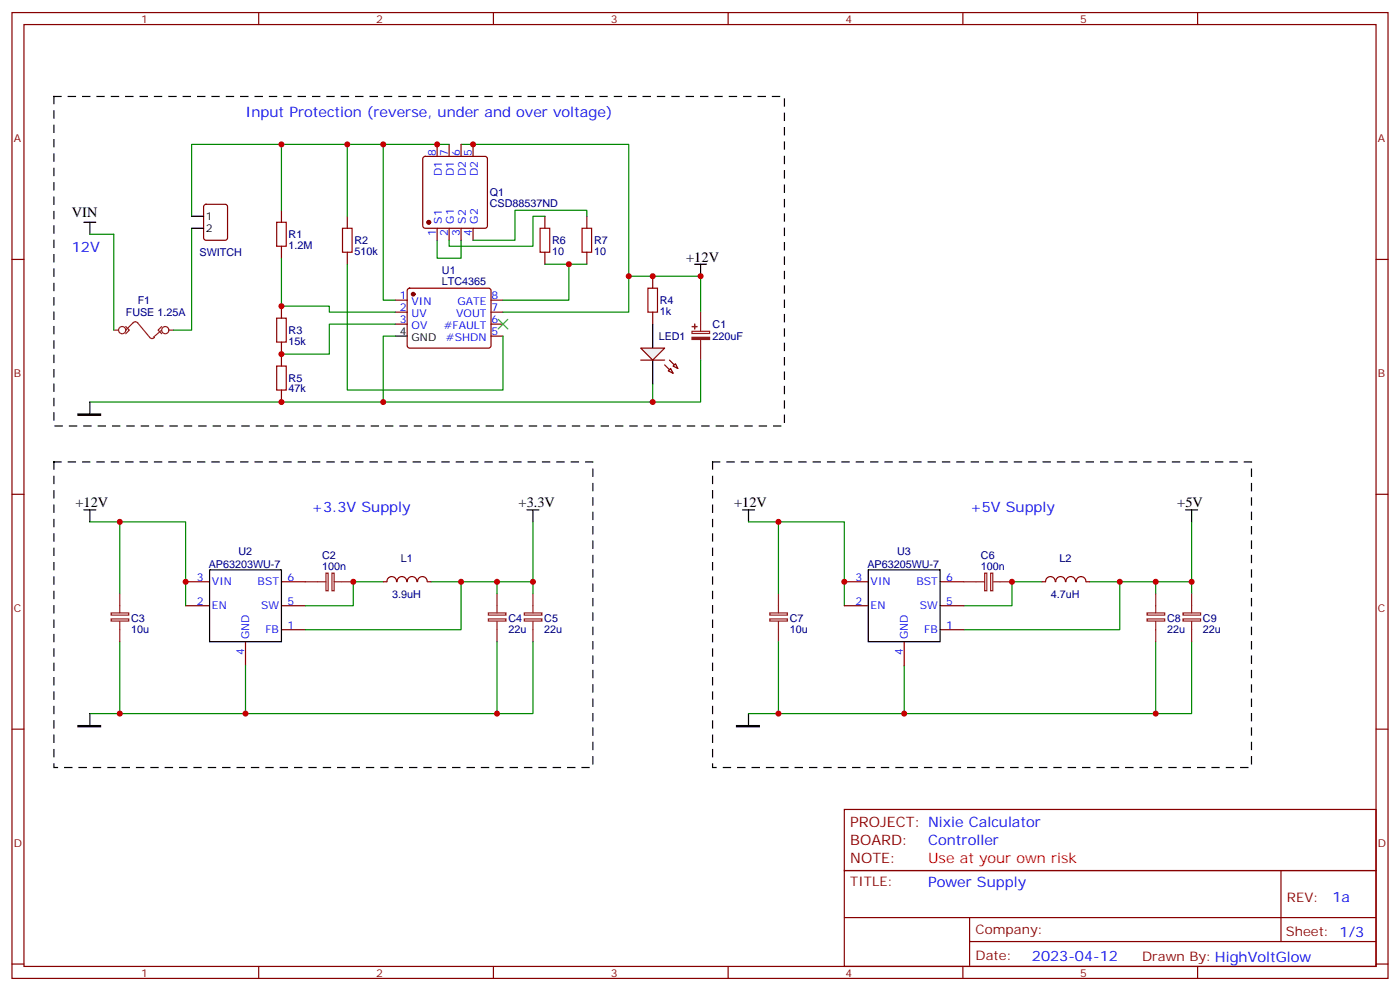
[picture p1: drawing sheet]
<svg xmlns="http://www.w3.org/2000/svg" width="412mm" height="292mm" viewBox="0 0 412 292" stroke-linecap="round" stroke-linejoin="round" font-family="sans-serif">
<g fill="none" stroke="#870000" stroke-width=".35">
<path d="M3.5 3.7h405.4v284.3h-405.4zM7.1 7.2h398.2v277.3h-398.2zM76.2 3.7v3.5M145.3 3.7v3.5M214.5 3.7v3.5M283.6 3.7v3.5M352.8 3.7v3.5M3.5 76.4h3.6M405.3 76.4h3.6M3.5 145.5h3.6M405.3 145.5h3.6M3.5 214.7h3.6"/>
<path d="M405.3 214.7h3.6M248.7 256.3h156.6v28.2h-156.6zM377.3 256.3v20.9M248.7 270.1h156.5M285.6 277.2h119.6M285.6 270.1v14.2M3.5 283.8h3.6M76.2 284.5v3.5M145.3 284.5v3.5M214.5 284.5v3.5M283.6 284.5v3.5M352.8 284.5v3.5"/>
<path d="M405.3 283.8h3.6"/>
</g>
<path d="M192.3 95.4v7.1M192.3 106v7.1" fill="none" stroke="#000" stroke-width=".35"/>
<path d="M188.7 102.5h7.1l-3.5 3.5z" fill="#f0f0f0" stroke="#870000" stroke-width=".35"/>
<path d="M195.8 107.4l2.5 2.5M197.2 106l2.5 2.5" fill="none" stroke="#870000" stroke-width=".35"/>
<g fill="#f0f0f0" stroke="#870000" stroke-width=".35">
<path d="M197.6 108.5l.7 1.4-1.5-.7z"/>
<path d="M198.3 107.8l.7-.7 .7 1.4z"/>
</g>
<g fill="none" stroke="#870000" stroke-width=".35">
<path d="M124.8 46.2l.4-.2h17.7l.5 .2 .2 .5v19.8l-.3 .5-.4 .2h-17.7l-.5-.2-.2-.5v-19.8zM128.8 42.5v3.5M132.3 42.5v3.5M135.8 42.5v3.5M139.3 42.5v3.5M60.2 60.4l.5-.3h5.6l.7 .5v9.4l-.4 .7h-5.9l-.7-.4v-9.4zM82.9 61.9v3.5M82.9 72.5v3.5M102.3 63.7v3.5M102.3 74.3v3.5M128.8 67.2v3.5M132.3 67.2v3.5"/>
<path d="M135.8 67.2v3.5M139.3 67.2v3.5M160.5 63.7v3.5M160.5 74.3v3.5M172.9 63.7v3.5M172.9 74.3v3.5M82.9 90.1v3.6M116.4 88.4h3.5M116.4 91.9h3.5M116.4 95.4h3.5M120.2 85l.4-.2h23.3l.5 .2 .2 .5v16.6l-.7 .4-23.5-.1-.5-.6v-16.3zM144.6 88.4h3.6"/>
<path d="M144.6 91.9h3.6M144.6 95.4h3.6M144.6 99h3.6M192.3 81.3v3.5M192.3 91.9v3.5M82.9 100.7v7.1M82.9 114.8v3.6M188.7 106h7.1M54.7 178.3h7M54.7 171.3h7M82.9 178.3h7.1M82.9 171.3h7.1"/>
<path d="M112.9 171.3h1M114 171.2a1.41 1.41 0 0 1 1.4-1.5 1.41 1.41 0 0 1 1.4 1.6M117 171.2a1.41 1.41 0 0 1 1.4-1.5 1.41 1.41 0 0 1 1.4 1.5M120 171.2a1.41 1.41 0 0 1 1.4-1.5 1.41 1.41 0 0 1 1.4 1.5M123 171.2a1.41 1.41 0 0 1 1.4-1.5 1.41 1.41 0 0 1 1.4 1.6M125.9 171.3h1.1M248.7 178.3h7.1M248.7 171.3h7.1M276.9 178.3h7.1M276.9 171.3h7.1M306.9 171.3h1.1M308 171.2a1.41 1.41 0 0 1 1.4-1.5 1.41 1.41 0 0 1 1.4 1.6"/>
<path d="M311 171.2a1.41 1.41 0 0 1 1.4-1.5 1.41 1.41 0 0 1 1.4 1.5M314 171.2a1.41 1.41 0 0 1 1.4-1.5 1.41 1.41 0 0 1 1.4 1.5M317 171.2a1.41 1.41 0 0 1 1.4-1.5 1.41 1.41 0 0 1 1.4 1.6M320 171.3h1M72.3 188.9v7.1M82.9 185.4h7.1M266.3 188.9v7.1M276.9 185.4h7.1M248.7 238.3h156.6v18h-156.6z"/>
</g>
<g fill="none" stroke="#000" stroke-width=".35">
<path d="M24.7 65.4h3.5M26.5 65.4v3.6M56.4 63.7h3.6M56.4 67.2h3.6M204.6 77.8h3.5M206.4 77.8v3.5M116.4 99h3.5M26.5 118.4v3.5M24.7 150.1h3.5M26.5 150.1v3.5M155.2 150.1h3.5M157 150.1v3.5"/>
<path d="M218.7 150.1h3.5M220.5 150.1v3.5M349.2 150.1h3.6M351 150.1v3.5M61.7 167.7h21.2v21.2h-21.2zM255.8 167.7h21.1v21.2h-21.1zM26.5 210.1v3.5M220.5 210.1v3.5"/>
</g>
<g fill="none" stroke="#8c2424" stroke-width=".35">
<path d="M33.5 97.2h1.4M37 97.2l2.4-2.3 .7-.1 4.2 4.7 .8 .1 .4-.3M37 96.1l1.1 1.1-1.1 1M47.6 96.1l-1 1.1 1 1M47.6 97.2l-2.4 2.1M49.7 97.2h1.5M203.8 97.5h5.2v.7h-5.2zM206.4 91.9v5.6M206.4 100v6M35.3 174.8v5.6M90 171.3h6M96 168.7h.7v5.2h-.7z"/>
<path d="M97.8 168.7h.6v5.2h-.6zM98.4 171.3h5.7M146.4 174.8v5.6M157 174.8v5.6M229.3 174.8v5.6M284 171.3h6M290.1 168.7h.6v5.2h-.6zM291.8 168.7h.7v5.2h-.7zM292.5 171.3h5.6M340.4 174.8v5.6M351 174.8v5.6M32.7 182.2h5.2v.6h-5.2z"/>
<path d="M32.7 180.4h5.2v.7h-5.2zM35.3 182.9v6M143.9 182.2h5.1v.6h-5.1zM143.9 180.4h5.1v.7h-5.1zM146.4 182.9v6M154.4 182.2h5.2v.6h-5.2zM154.4 180.4h5.2v.7h-5.2zM157 182.9v6M226.8 182.2h5.2v.6h-5.2zM226.8 180.4h5.2v.7h-5.2zM229.3 182.9v6M337.9 182.2h5.2v.6h-5.2z"/>
<path d="M337.9 180.4h5.2v.7h-5.2zM340.4 182.9v6M348.5 182.2h5.2v.6h-5.2zM348.5 180.4h5.2v.7h-5.2zM351 182.9v6"/>
<circle cx="36" cy="97.2" r="1.06"/>
<circle cx="48.7" cy="97.2" r="1.06"/>
</g>
<g fill="none" stroke="#008700" stroke-width=".35">
<path d="M82.9 42.5h19.4v21.2M102.3 42.5h10.6v45.9h3.5M112.9 42.5h19.4M135.8 42.5h49.4v38.8h21.2v10.6M26.5 69h7v28.2M56.4 67.2v30h-5.2M82.9 61.9v-19.4h-26.5v21.2M82.9 76v14.1h14.1v1.8h19.4M102.3 77.8v37h45.9v-15.8M128.8 70.7v5.3h7v-5.3M160.5 63.7h-3.5v8.8h-24.7v-1.8M160.5 77.8h12.4"/>
<path d="M167.6 77.8v10.6h-19.4M172.9 63.7v-1.8h-21.2v8.8h-12.4M116.4 99h-3.5v19.4M116.4 95.4h-19.4v8.8h-14.1M185.2 81.3v10.6h-37M192.3 113.1v5.3M206.4 106v12.4h-179.9M26.5 153.6h8.8v21.2M35.3 153.6h19.4v24.7M157 153.6v17.7M220.5 153.6h8.8v21.2M229.3 153.6h19.4v24.7"/>
<path d="M351 153.6v17.7M112.9 171.3h-8.8v7h-14.1M127 171.3h8.8v14.1h-45.8M135.8 171.3h10.6v3.5M146.4 171.3h10.6v3.5M306.9 171.3h-8.8v7h-14.1M321 171.3h8.8v14.1h-45.8M329.8 171.3h10.6v3.5M340.4 171.3h10.6v3.5M35.3 188.9v21.2h-8.8M72.3 196v14.1M146.4 188.9v21.2h-111.1"/>
<path d="M157 188.9v21.2h-10.6M229.3 188.9v21.2h-8.8M266.3 196v14.1M340.4 188.9v21.2h-111.1M351 188.9v21.2h-10.6"/>
</g>
<g fill="#8c2424" stroke="#8c2424" stroke-width=".35">
<path d="M203.8 99.3h5.2v.6h-5.2z"/>
<path d="M203.9 96.1l1.4 .1z"/>
<path d="M204.6 95.4v1.4z"/>
</g>
<g fill="#870000" stroke="#870000" stroke-width=".35">
<circle cx="121.7" cy="86.6" r=".53"/>
<circle cx="126.3" cy="65.4" r=".53"/>
</g>
<path d="M81.5 65.4h2.8v7.1h-2.8zM100.9 67.2h2.8v7.1h-2.8zM159.1 67.2h2.8v7.1h-2.8zM171.4 67.2h2.9v7.1h-2.9zM81.5 93.7h2.8v7h-2.8zM190.9 84.8h2.8v7.1h-2.8zM81.5 107.8h2.8v7h-2.8z" fill="none" stroke="#a10000" stroke-width=".35"/>
<path d="M22.9 121.9h6.7v.3h-6.7zM22.9 213.6h6.7v.4h-6.7zM217 213.6h6.7v.4h-6.7z" fill="#000" stroke="#000" stroke-width=".35"/>
<path d="M146.8 94l2.8 2.8M149.6 94l-2.8 2.8" fill="none" stroke="#3c3" stroke-width=".35"/>
<path d="M15.9 28.4h215.2v97h-215.2zM15.9 136h158.7v90h-158.7zM209.9 136h158.8v90h-158.8z" fill="none" stroke="#000" stroke-width=".35" stroke-dasharray="2.1 2.1"/>
<g fill="#c00">
<circle cx="351" cy="171.3" r=".88"/>
<circle cx="329.8" cy="171.3" r=".88"/>
<circle cx="248.7" cy="171.3" r=".88"/>
<circle cx="266.3" cy="210.1" r=".88"/>
<circle cx="229.3" cy="210.1" r=".88"/>
<circle cx="298.1" cy="171.3" r=".88"/>
<circle cx="340.4" cy="210.1" r=".88"/>
<circle cx="229.3" cy="153.6" r=".88"/>
<circle cx="340.4" cy="171.3" r=".88"/>
<circle cx="146.4" cy="171.3" r=".88"/>
<circle cx="35.3" cy="153.6" r=".88"/>
<circle cx="146.4" cy="210.1" r=".88"/>
<circle cx="104.1" cy="171.3" r=".88"/>
<circle cx="139.3" cy="42.5" r=".88"/>
<circle cx="82.9" cy="90.1" r=".88"/>
<circle cx="82.9" cy="104.2" r=".88"/>
<circle cx="82.9" cy="118.4" r=".88"/>
<circle cx="112.9" cy="118.4" r=".88"/>
<circle cx="206.4" cy="81.3" r=".88"/>
<circle cx="185.2" cy="81.3" r=".88"/>
<circle cx="192.3" cy="118.4" r=".88"/>
<circle cx="35.3" cy="210.1" r=".88"/>
<circle cx="72.3" cy="210.1" r=".88"/>
<circle cx="54.7" cy="171.3" r=".88"/>
<circle cx="135.8" cy="171.3" r=".88"/>
<circle cx="157" cy="171.3" r=".88"/>
<circle cx="167.6" cy="77.8" r=".88"/>
<circle cx="192.3" cy="81.3" r=".88"/>
<circle cx="82.9" cy="42.5" r=".88"/>
<circle cx="102.3" cy="42.5" r=".88"/>
<circle cx="112.9" cy="42.5" r=".88"/>
<circle cx="128.8" cy="42.5" r=".88"/>
</g>
<g font-size="4.2" fill="#00f">
<text x="72.3" y="34.4">Input Protection (reverse, under and over voltage)</text>
<text x="21.2" y="74.3">12V</text>
<text x="91.7" y="150.9">+3.3V Supply</text>
<text x="285.8" y="150.9">+5V Supply</text>
<text x="273.4" y="248.9">Controller</text>
<text x="273.4" y="261.2">Power Supply</text>
<text x="392.5" y="265.6">1a</text>
<text x="304" y="282.9">2023-04-12</text>
</g>
<g font-size="4.2">
<text x="21.2" y="64">VIN</text>
<text x="202.1" y="77.1">+12V</text>
<text x="22.2" y="149.4">+12V</text>
<text x="152.8" y="149.4">+3.3V</text>
<text x="216.3" y="149.4">+12V</text>
<text x="346.8" y="149.4">+5V</text>
</g>
<g font-size="4.2" fill="#800">
<text x="250.5" y="243.6">PROJECT: Nixie Calculator</text>
<text x="250.5" y="248.9">BOARD:</text>
<text x="250.5" y="254.2">NOTE:</text>
</g>
<text font-size="4.2" fill="#f00" x="273.4" y="254.2">Use at your own risk</text>
<g font-size="3.9" fill="#800">
<text x="250.5" y="260.9">TITLE:</text>
<text x="379.1" y="265.6">REV:</text>
<text x="287.4" y="275.1">Company:</text>
<text x="378.7" y="275.7">Sheet: 1/3</text>
<text x="287.4" y="282.8">Date:</text>
<text x="336.4" y="282.8">Drawn By: HighVoltGlow</text>
</g>
<g font-size="3.2" fill="#800">
<text x="41.6" y="6.7">1</text>
<text x="110.8" y="6.7">2</text>
<text x="179.9" y="6.7">3</text>
<text x="249.1" y="6.7">4</text>
<text x="318.2" y="6.7">5</text>
<text x="4.1" y="41.8">A</text>
<text x="405.9" y="41.8">A</text>
<text x="4.1" y="110.9">B</text>
<text x="405.9" y="110.9">B</text>
<text x="4.1" y="180.1">C</text>
<text x="405.9" y="180.1">C</text>
<text x="4.1" y="249.2">D</text>
<text x="405.9" y="249.2">D</text>
<text x="41.6" y="287.5">1</text>
<text x="110.8" y="287.5">2</text>
<text x="179.9" y="287.5">3</text>
<text x="249.1" y="287.5">4</text>
<text x="318.2" y="287.5">5</text>
</g>
<g font-size="3.2" fill="#00f">
<text x="128.4" y="45.9" transform="rotate(-90 128.4 45.9)">8</text>
<text x="131.9" y="45.9" transform="rotate(-90 131.9 45.9)">7</text>
<text x="135.5" y="45.9" transform="rotate(-90 135.5 45.9)">6</text>
<text x="139" y="45.9" transform="rotate(-90 139 45.9)">5</text>
<text x="130.2" y="51.8" transform="rotate(-90 130.2 51.8)">D1</text>
<text x="133.7" y="51.8" transform="rotate(-90 133.7 51.8)">D1</text>
<text x="137.2" y="51.8" transform="rotate(-90 137.2 51.8)">D2</text>
<text x="140.8" y="51.8" transform="rotate(-90 140.8 51.8)">D2</text>
<text x="130.2" y="65.9" transform="rotate(-90 130.2 65.9)">S1</text>
<text x="133.7" y="65.9" transform="rotate(-90 133.7 65.9)">G1</text>
<text x="137.2" y="65.9" transform="rotate(-90 137.2 65.9)">S2</text>
<text x="140.8" y="65.9" transform="rotate(-90 140.8 65.9)">G2</text>
<text x="128.4" y="69.4" transform="rotate(-90 128.4 69.4)">1</text>
<text x="131.9" y="69.4" transform="rotate(-90 131.9 69.4)">2</text>
<text x="135.5" y="69.4" transform="rotate(-90 135.5 69.4)">3</text>
<text x="139" y="69.4" transform="rotate(-90 139 69.4)">4</text>
<text x="117.8" y="88">1</text>
<text x="121.2" y="89.8">VIN</text>
<text x="134.7" y="89.8">GATE</text>
<text x="144.8" y="88">8</text>
<text x="117.8" y="91.5">2</text>
<text x="117.8" y="95.1">3</text>
<text x="121.2" y="93.3">UV</text>
<text x="134.4" y="93.3">VOUT</text>
<text x="144.8" y="95.1">6</text>
<text x="144.8" y="91.5">7</text>
<text x="121.2" y="96.8">OV</text>
<text x="130.7" y="96.8">#FAULT</text>
<text x="131.4" y="100.4">#SHDN</text>
<text x="144.8" y="98.6">5</text>
<text x="58" y="170.9">3</text>
<text x="62.4" y="172.3">VIN</text>
<text x="75.9" y="172.3">BST</text>
<text x="84.7" y="170.9">6</text>
<text x="252" y="170.9">3</text>
<text x="256.5" y="172.3">VIN</text>
<text x="269.9" y="172.3">BST</text>
<text x="278.7" y="170.9">6</text>
<text x="58" y="178">2</text>
<text x="62.4" y="179.4">EN</text>
<text x="76.9" y="179.4">SW</text>
<text x="84.7" y="178">5</text>
<text x="252" y="178">2</text>
<text x="256.5" y="179.4">EN</text>
<text x="270.9" y="179.4">SW</text>
<text x="278.7" y="178">5</text>
<text x="84.7" y="185">1</text>
<text x="278.7" y="185">1</text>
<text x="73.4" y="188.2" transform="rotate(-90 73.4 188.2)">GND</text>
<text x="78.2" y="186.4">FB</text>
<text x="267.4" y="188.2" transform="rotate(-90 267.4 188.2)">GND</text>
<text x="272.2" y="186.4">FB</text>
<text x="72" y="192.7" transform="rotate(-90 72 192.7)">4</text>
<text x="266" y="192.7" transform="rotate(-90 266 192.7)">4</text>
</g>
<g font-size="3.2" fill="#000080">
<text x="144.3" y="57.8">Q1</text>
<text x="144.3" y="61">CSD88537ND</text>
<text x="85" y="70">R1</text>
<text x="104.4" y="71.8">R2</text>
<text x="162.6" y="71.8">R6</text>
<text x="175" y="71.8">R7</text>
<text x="58.8" y="75.4">SWITCH</text>
<text x="85" y="73.2">1.2M</text>
<text x="104.4" y="75">510k</text>
<text x="162.6" y="75">10</text>
<text x="175" y="75">10</text>
<text x="130.2" y="83.8">LTC4365</text>
<text x="130.2" y="80.6">U1</text>
<text x="40.6" y="89.6">F1</text>
<text x="194.4" y="89.5">R4</text>
<text x="37" y="93.2">FUSE 1.25A</text>
<text x="194.4" y="92.7">1k</text>
<text x="85" y="101.4">15k</text>
<text x="85" y="98.2">R3</text>
<text x="194" y="100.2">LED1</text>
<text x="209.9" y="100.2">220uF</text>
<text x="209.9" y="96.7">C1</text>
<text x="85" y="112.4">R5</text>
<text x="85" y="115.5">47k</text>
<text x="61.5" y="167.1">AP63203WU-7</text>
<text x="70.2" y="163.4">U2</text>
<text x="94.9" y="167.7">100n</text>
<text x="94.9" y="164.5">C2</text>
<text x="118.1" y="165.6">L1</text>
<text x="255.5" y="167.1">AP63205WU-7</text>
<text x="264.2" y="163.4">U3</text>
<text x="288.9" y="167.7">100n</text>
<text x="288.9" y="164.5">C6</text>
<text x="312.1" y="165.5">L2</text>
<text x="115.6" y="175.9">3.9uH</text>
<text x="309.6" y="175.9">4.7uH</text>
<text x="38.6" y="183">C3</text>
<text x="149.8" y="183">C4</text>
<text x="160.3" y="183">C5</text>
<text x="232.7" y="183">C7</text>
<text x="343.8" y="183">C8</text>
<text x="354.4" y="183">C9</text>
<text x="38.6" y="186.2">10u</text>
<text x="149.8" y="186.2">22u</text>
<text x="160.3" y="186.2">22u</text>
<text x="232.7" y="186.2">10u</text>
<text x="343.8" y="186.2">22u</text>
<text x="354.4" y="186.2">22u</text>
</g>
<g font-size="3.2">
<text x="60.7" y="64.7">1</text>
<text x="60.7" y="68.3">2</text>
<text x="117.8" y="98.6">4</text>
<text x="121.2" y="100.4">GND</text>
</g>
</svg>
